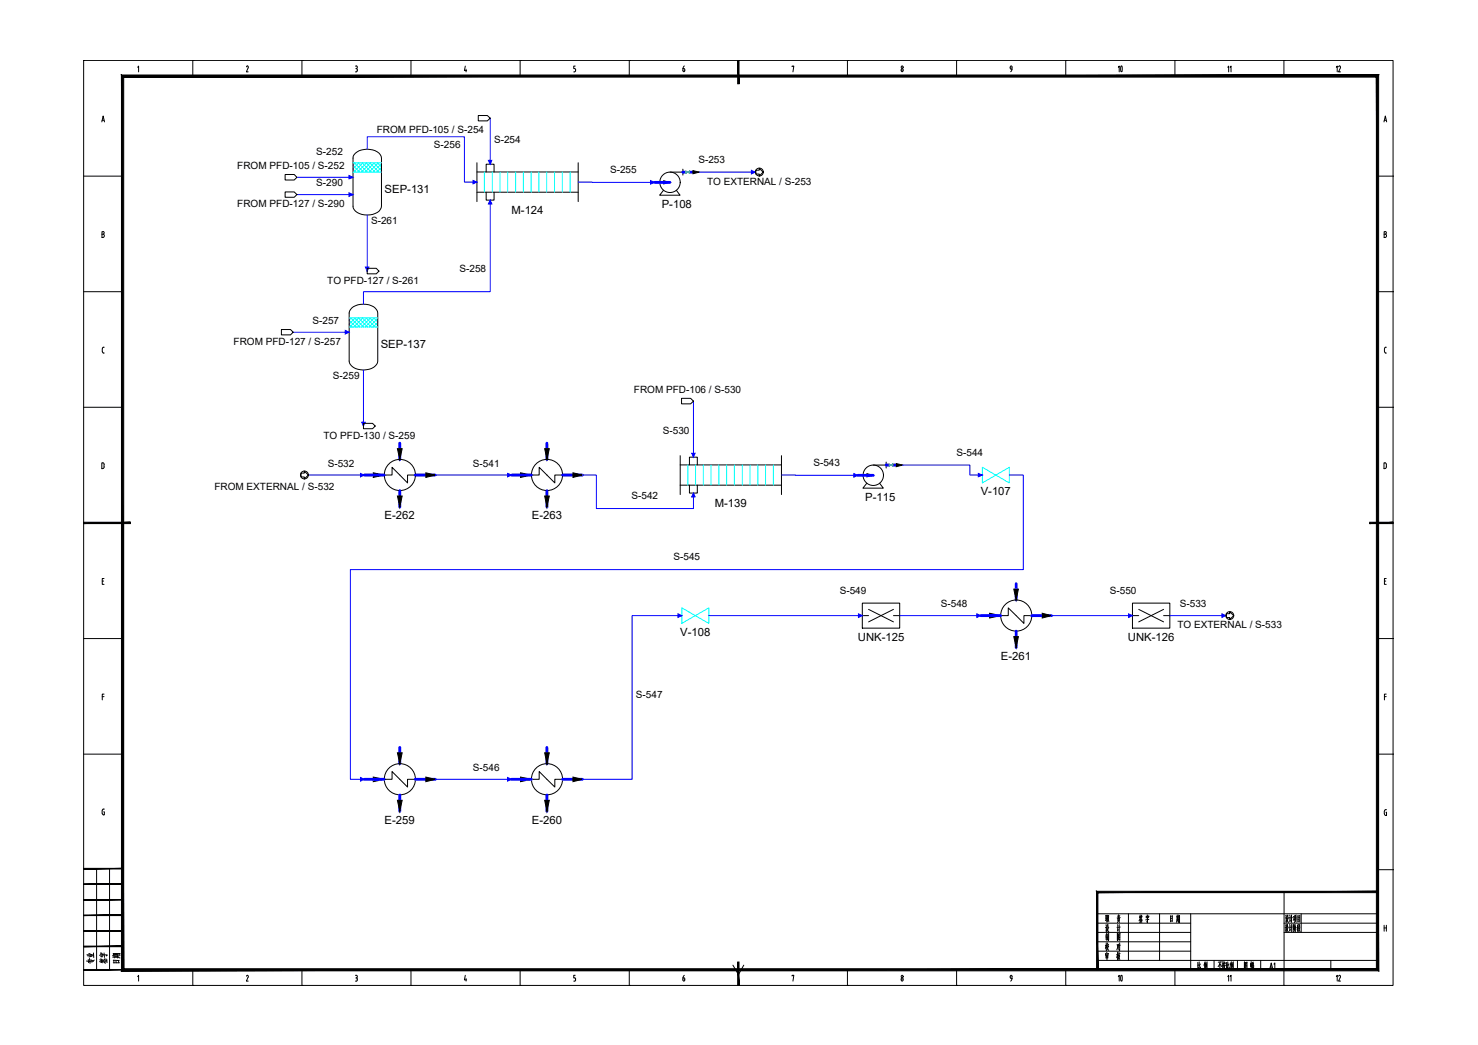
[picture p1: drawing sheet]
<svg xmlns="http://www.w3.org/2000/svg" width="420mm" height="297mm" viewBox="0 0 420 297" stroke-linecap="round" stroke-linejoin="round" font-family="sans-serif">
<g fill="none" stroke="#000" stroke-width=".28">
<path d="M23.8 17.2h372.2v262.9h-372.2zM39.1 19.1l.3-.3v1.6M54.8 17.2h.1M54.8 17.2v4.4M70.3 18.7l.3 .2v.4M70.3 18.7l-.2 .3M70.5 19.3l-.5 1.1h.6M85.8 17.2h.1M85.8 17.2v4.4M101 18.8h.3M101.2 19.5h.1M101.3 18.7l.2 .2v.4l-.2 .2 .3 .4"/>
<path d="M101.5 19.9l-.2 .5M116.8 17.2h.1M116.8 17.2v4.4M132.3 18.8l-.3 1.3h.7M132.5 19.7v.7M147.9 17.2h.1M147.9 17.2v4.4M163.4 19.5l.2 .4M163.5 18.8h-.4v.7h.3M163.6 19.9v.2M178.9 17.2h.1M178.9 17.2v4.4"/>
<path d="M194.1 19.5l.2 .8h.2l.1-.4M194.1 19.5h.3M194.4 19.5l.3 .4M194.5 18.7l-.3 .8M209.9 17.2h.1M225.2 19v-.2h.5l-.3 1.6M240.9 17.2h.1M240.9 17.2v4.4M256.2 19.9l.3-.4 .2 .4M256.2 19.9l.3 .5 .2-.4M256.7 19.9v.2M271.9 17.2h.1"/>
<path d="M271.9 17.2v4.4M287.4 19.7h.3M287.7 19.1l-.1 .8-.3 .5M287.7 19.1l-.1-.3a.46 .46 0 0 0-.4 .4 .46 .46 0 0 0 .3 .5M303 17.2h.1M303 17.2v4.4M334 17.2h.1M334 17.2v4.4M365 17.2h.1M365 17.2v4.4M28.9 34.7l.4-1.7 .4 1.7M29 34.2h.6"/>
<path d="M101 20.4h.3M163.1 20.4h.3M163.6 20l-.2 .4M393.4 34.7l.4-1.7 .4 1.7M393.5 34.2h.6M23.8 50.1h11M391.6 50.1h4.4M396 50.1h.1M29 66.6l.6 .2v.4l-.3 .3M29.3 65.9h-.3v1.6h.3M29.3 65.8l.3 .4-.3 .3M393.5 66.6h.3"/>
<path d="M393.8 65.9h-.3v1.6h.3M393.8 66.6l.4 .4-.4 .5M393.8 65.8l.3 .4-.3 .3M23.8 82.9h11M29.1 99.1v.8M29.1 99.9l.1 .4 .4 .1M29.6 98.7l-.4 .1-.1 .3M391.6 82.9h4.4M394.1 98.7l-.4 .1-.1 .3v1l.5 .3M396 82.9h.1M23.8 115.8h11M391.6 115.8h4.4"/>
<path d="M396 115.8h.1M29.2 131.6h-.3v1.6h.3M29.3 131.6l.3 .4M29.6 132.1v.6M29.6 132.7l-.3 .5M393.4 131.6h.5l.2 .5v.8l-.7 .3zM396 148.7h.1M29.1 165.2h.3M29.6 164.5h-.5v1.6h.5M393.6 165.2h.3M394.1 164.5h-.5v1.6h.5M23.8 181.5h11"/>
<path d="M29.1 198h.5M29.6 197.3h-.5v1.7M391.6 181.5h4.4M393.6 198h.5M394.1 197.3h-.5v1.7M396 181.5h.1M23.8 214.4h11M391.6 214.4h4.4M396 214.4h.1M29 230.4v.8M29.5 230.7h.2v.9l-.5-.1-.1-.4M29.7 230h-.5l-.1 .4"/>
<path d="M393.5 230.6v.7M393.6 231.3l.3 .5M394 230.9h.2v.9h-.3M394.2 230.2h-.5l-.1 .4M27.5 246.9v28.8M31.1 246.9v28.8M311.9 259.7h79.7M320.8 259.7v13.3M329.6 259.7v13.3M338.5 259.7v16M365 253.5v26.6M369.9 259.7v5.3"/>
<path d="M391.6 247.2h4.4M396 247.2h.1M39.1 277.6l.3-.4v1.7M54.8 275.7v4.4M70.3 277.2l.3 .2v.4M70.3 277.2l-.2 .3M70.5 277.8l-.5 1.1h.6M85.8 275.7v4.4M101 277.2h.3M101 278.9h.3M101.2 278h.1M101.3 277.2l.3 .4-.3 .3 .2 .2v.6l-.2 .2"/>
<path d="M116.8 275.7v4.4M132.3 277.2l-.3 1.3h.7M132.5 278.2v.7M147.9 275.7v4.4M163.1 278.9h.3M163.4 277.9l.2 .4M163.5 277.2h-.4v.8h.3M163.6 278.3v.2M163.6 278.5l-.2 .4M178.9 275.7v4.4M194.4 277.9a.48 .48 0 0 1 .2 .5 .48 .48 0 0 1-.3 .4l-.2-.8h.3M194.5 277.2l-.3 .8"/>
<path d="M208.4 274.3l1.5 2.7 1.5-2.7M225.2 277.4v-.2h.5l-.3 1.7M240.9 275.7v4.4M256.7 278.3v.2M256.7 278.3l-.1-.3a.42 .42 0 0 0-.4 .4 .42 .42 0 0 0 .4 .4l.1-.3M271.9 275.7v4.4M287.2 277.8l.3 .3M287.4 278.2h.3M287.7 277.6l-.1 .8-.3 .5M287.7 277.6l-.2-.4-.3 .6M303 275.7v4.4M311.9 273h79.7"/>
<path d="M311.9 262.4h26.6M311.9 265h26.6M311.9 267.7h26.6M311.9 270.4h26.6M324.1 261.6v.4M324.1 260.1l-.2 .8M324.1 260.5l.1 .3M324.3 261.6v.3M324.3 260.8l.5 .8M324.3 260.7l-.5 1M324.3 260.4l-.3 .1M324.4 261.3l-.3 .1"/>
<path d="M324.5 260.1l-.1 .6M324.5 260.5l.1 .4M324.5 261.5l-.1 .6M324.6 262.1l-.6 .1M324.7 260.4l-.3 .1M325.9 260.5l.7-.1-.1 .4M325.9 260.4l-.1 .5M325.9 260.9l.5-.2-.2 .4M326.1 260l.1 .4M326.2 261.1v1.1l-.2-.3M326.6 261.4l-.9 .1M332.8 260.3v1.7"/>
<path d="M333.1 261l-.3 .1M333.2 261.7l-.4 .2M333.3 260.4l-.5 .1M333.3 260.3l-.1 1.6M334 275.7v4.4M334.6 260.1v1.3M334.6 261.6l-.2 .6M334.8 261.6l.1 .3M334.8 260.8h-.2M334.8 261.1h-.2M334.9 260l-.1 1.4M335 260.5l-.5 .1"/>
<path d="M335 261.4l-.6 .1M335.1 261.3l-.1 .9M335.1 260.3v1.1M335.3 260.2v2l-.1-.2M335.3 260.8h-.2M335.3 261.3h-.2M335.3 260.3h-.2M340.5 273.5v1.7M340.8 275l-.4 .4M340.8 274.3l-.3 .1M340.9 273.4v1.8l.2 .2h.2v-.5M341.2 274l-.3 .6"/>
<path d="M342.5 273.8v1.7M342.6 273.4l-.3 1M342.6 274.4l.1 .3M342.7 273.8l-.2 .9M342.8 274.1l-.2 1.2M342.8 274.1l-.1 .1M342.9 273.7l-.3 .1M343 273.9v1M343.1 273.4v2.1l-.1-.3M345.1 273v2.7M346.8 273.9v1.5M346.9 273.5l-.6 1.3"/>
<path d="M346.9 274.1l.3 .6M347.2 273.4l-.9 .1M347.6 273.3v2.2l-.1-.3M347.7 274.3l-.3 .4M347.7 273.9l-.3 .1M347.8 273.7v.4M348 273.3l.1 .4M348 273.9l-.1 .9 .4 .6M348.2 274.5l-.4 1M348.3 273.8h-.5M348.3 273.7l-.1 .4M348.3 274.4l-.5 .1"/>
<path d="M348.7 273.5v1.7M348.9 274.3l-.2 .1M349 273.4v1.8l.2 .2h.2v-.5M349.4 274l-.4 .6M349.9 273.8v1.7M350 273.4l-.3 1M350.1 274.4l.1 .3M350.2 273.8l-.2 .9M350.3 274.1l-.3 1.2M350.3 274.1l-.2 .1M350.4 273.7l-.4 .1M350.4 273.9v1"/>
<path d="M350.6 273.4v2.1l-.2-.3M351.8 273v2.7M353.8 273.4v2.1M354 274.1l.4 .5M354 274.9l.2 .3M354.1 274.6l.1 .2M354.1 273.8l-.2 .5M354.3 273.9l-.3 .1M354.3 273.8l-.5 1M354.5 273.5v1.9l-.1-.2-.6 .1M354.5 273.5l-.7 .1M355.5 273.8v1"/>
<path d="M355.7 273.3v2.2M355.8 274h-.3M355.8 273.9v.9l-.1-.2M355.9 274.4v1.1M355.9 274.6l.5-.1-.1 .9h-.4M356 273.8v.6M356 273.9l.3-.1v.4M356.1 274.6v.8M356.3 274.9l-.3 .1M356.3 274.2l-.3 .1M356.3 273.5l-.4 .1M365 262.4h26.6"/>
<path d="M365 265h26.6M365.4 262.9l.2 .3M365.5 260.2l.1 .3M365.5 263.6h-.2M365.5 263.5v1M365.6 260.9h-.2M365.6 260.8v1M365.7 264.2l-.3 .5M365.7 264l.6 .8M365.7 261.5l-.2 .5M365.8 262.8l-.1 1M365.8 261.3l.4 .9h.1"/>
<path d="M365.9 260.5l-.2 .6M365.9 260.1v.5M366 262.8v.6l.3 .2M366 262.9h-.2M366.1 260.1v.7l.2 .1M366.1 260.2l-.2 .1M366.1 263.8h-.4M366.1 263.7l-.5 1.2M366.1 261.1h-.3M366.2 261l-.6 1.2M366.6 262.8l.1 .4M366.6 260.1l.2 .4"/>
<path d="M366.7 263.5l-.2 .1M366.7 263.4l-.1 1.2M366.7 260.8l-.2 .1M366.7 260.8v1.1M366.8 264.2l-.2 .5M366.8 261.5l-.1 .5M367.1 262.7v2.2M367.1 260.1v2.1M367.4 263.5l-.6 .1M367.4 260.8l-.6 .1M367.6 262.8v2M367.8 262.8v1.4l-.1-.2"/>
<path d="M367.8 260.5v1M367.8 262.9l-.2 .1M367.9 260.5l-.2 .1M368 263.6l-.2 1.3M368 261.3l-.4 .3M368.1 260.6v1M368.1 262.9l.4 .8M368.2 262.7l-.3 1M368.2 260.8l-.3 1.4M368.2 260.2v.5M368.2 261.7l.3 .4M368.2 263.5v1.4"/>
<path d="M368.5 260.6l-.4 .1M368.5 260.5v1.1M368.5 260.1l-.5 .2M368.8 262.9v1.8M369 260.2v1.9M369 263.6l-.2 .1M369 263.3l-.2 .1M369 264l-.3 .2M369.1 262.8l-.3 .3M369.2 264l.4 .7M369.3 262.8l-.1 .9M369.4 262.8l.2 .8"/>
<path d="M369.4 261.2l-.4 .2M369.4 260.8l-.4 .1M369.4 262.9l-.1 .1M369.5 263.7l-.5 1.1M369.5 263.8h-.3M369.5 260.3l-.5 .1M369.5 260.3v1.8M369.5 261.8l-.5 .1M378.3 273v2.7M393.5 263v1.7M393.5 263.8h.6M394.1 263v1.7"/>
<path d="M54.8 280.1h.1M85.8 280.1h.1M116.8 280.1h.1M147.9 280.1h.1M178.9 280.1h.1M209.9 280.1h.1M240.9 280.1h.1M271.9 280.1h.1M303 280.1h.1M334 280.1h.1M365 280.1h.1"/>
<circle cx="256.4" cy="19.1" r=".32"/>
<circle cx="256.4" cy="277.6" r=".32"/>
</g>
<g fill="#000" stroke="#000" stroke-width=".28">
<path d="M209.7 17.2l.4 6.6v-6.6zM209.7 17.2l.4 6.6h-.4z"/>
<path d="M34.5 21.3l.7 254.1v-253.5zM34.5 21.3l.7 254.1-.7 .6zM34.5 276l356.8-.6h-356.1zM34.5 276l356.8-.6 .6 .6zM391.3 21.9v253.5l.6 .6zM391.3 21.9l.6-.6v254.7zM35.2 21.9h356.1l.6-.6zM34.5 21.3h357.4l-356.7 .6z"/>
<path d="M23.8 148.4v.4l13.3-.4zM23.8 148.8l13.3-.4v.4z"/>
<path d="M389.4 148.8h6.6v-.4zM389.4 148.4h6.6l-6.6 .4z"/>
<path d="M23.8 255.8h11v-.1zM23.8 255.7h11l-11 .1z"/>
<path d="M23.8 251.4h11v-.2zM23.8 251.2h11l-11 .2z"/>
<path d="M23.8 247h11v-.2zM23.8 246.8h11l-11 .2z"/>
<path d="M312.1 253.7h79.5v-.3zM311.7 253.4h79.9l-79.5 .3zM311.7 253.4l.4 22.3v-22zM311.7 253.4l.4 22.3h-.4z"/>
<path d="M23.8 275.7h11v-.1zM23.8 275.6h11l-11 .1z"/>
<path d="M23.8 269.1h11v-.2zM23.8 268.9h11l-11 .2z"/>
<path d="M23.8 264.7h11v-.2zM23.8 264.5h11l-11 .2z"/>
<path d="M23.8 260.3h11v-.2zM23.8 260.1h11l-11 .2z"/>
<path d="M209.7 273.5v6.6h.4zM209.7 273.5h.4v6.6z"/>
</g>
<g fill="none" stroke="#00f" stroke-width=".8">
<path d="M186.1 51.8h4.3M194.1 48.9h.9M196 48.9h1M103.6 135h5.6M113.7 126v4.6M113.7 139.5v4.6M118.1 135h5.6M145.4 135h5.7M155.5 126v4.6M155.5 139.5v4.6M159.9 135h5.7M243.9 135.1h4.3"/>
<path d="M251.9 132.2h.9M253.8 132.2h1M278.8 175h5.6M288.9 165.9v4.6M288.9 179.4v4.7M293.3 175h5.6M113.7 212.5v4.6M155.5 212.5v4.6M103.6 221.5h5.6M113.7 226v4.6M118.1 221.5h5.6M145.4 221.5h5.7"/>
<path d="M155.5 226v4.6M159.9 221.5h5.7"/>
</g>
<g fill="#000" stroke="#000" stroke-width=".28">
<path d="M188.7 51.4l1.7 .4-1.7 .5zM197 48.5l1.8 .4-1.8 .5zM106.1 134.4l3.1 .6-3.1 .7zM113 127.5h1.3l-.6 3.1zM121.1 134.4l2.6 .6-2.6 .7zM148 134.4l3.1 .6-3.1 .7zM154.8 127.5h1.4l-.7 3.1zM162.9 134.4l2.7 .6-2.7 .7zM246.5 134.6l1.7 .5-1.7 .4zM254.8 131.8l1.8 .4-1.8 .5zM113 141h1.3l-.6 3.1zM154.8 141h1.4l-.7 3.1z"/>
<path d="M281.3 174.3l3.1 .7-3.1 .7zM288.2 167.5h1.3l-.6 3zM296.3 174.3l2.6 .7-2.6 .7zM288.2 181h1.3l-.6 3.1zM113 214h1.3l-.6 3.1zM154.8 214h1.4l-.7 3.1zM106.1 220.9l3.1 .6-3.1 .7zM113 227.5h1.3l-.6 3.1zM121.1 220.9l2.6 .6-2.6 .7zM148 220.9l3.1 .6-3.1 .7zM154.8 227.5h1.4l-.7 3.1zM162.9 220.9l2.7 .6-2.7 .7z"/>
</g>
<g fill="none" stroke="#000" stroke-width=".28">
<path d="M101 43.5a5.3 5.3 0 0 1 7.1 .5l.3 .9v13.7a3.5 3.5 0 0 1-4 2.5 3.5 3.5 0 0 1-4-2.5v-13.7v-.5zM135.6 54.6h28.8M135.6 46.3v11M135.6 48.9h28.8M138.2 48.9v-2.2h2.2v2.2M138.2 54.6v2.3h2.2v-2.3M164.4 46.3v11M188.6 54.1l-1.1 1.4h5.8l-1-1.4M190.4 48.9h3.7M194.1 48.1v1.7M100 87.6a5.4 5.4 0 0 1 7 .4l.4 1v13.6a3.6 3.6 0 0 1-4.1 2.6 3.6 3.6 0 0 1-4-2.6v-13.6zM109.2 135h2.2v-2.2l4.5 4.5v-2.3h2.2"/>
<path d="M151.1 135h2.2v-2.2l4.4 4.5v-2.3h2.2M193.4 137.9h28.8M193.4 129.5v11.1M193.4 132.2h28.8M196 132.2v-2.3h2.2v2.3M196 137.9v2.3h2.2v-2.3M222.2 129.5v11.1M246.4 137.4l-1.1 1.4h5.8l-1.1-1.4M248.2 132.2h3.7M251.9 131.3v1.7M284.4 175h2.2v-2.2l4.5 4.4v-2.2h2.2M109.2 221.5h2.2v-2.2l4.5 4.4v-2.2h2.2"/>
<path d="M151.1 221.5h2.2v-2.2l4.4 4.4v-2.2h2.2"/>
<circle cx="190.5" cy="51.8" r="2.9"/>
<circle cx="113.7" cy="135" r="4.4"/>
<circle cx="155.5" cy="135" r="4.4"/>
<circle cx="248.2" cy="135.1" r="2.9"/>
<circle cx="288.9" cy="175" r="4.4"/>
<circle cx="113.7" cy="221.5" r="4.4"/>
<circle cx="155.5" cy="221.5" r="4.4"/>
</g>
<g fill="none" stroke="#0ff" stroke-width=".28">
<path d="M100.4 48.1l.8 .8M100.4 47l1.9 1.9M100.4 46.3h8M100.4 48.9h8M100.7 46.3l2.7 2.6M101 46.3l-.6 .6M101.8 46.3l2.6 2.6M102.1 46.3l-1.7 1.7M102.9 46.3l2.6 2.6M103.2 46.3l-2.7 2.6M104 46.3l2.6 2.6M104.2 46.3l-2.6 2.6"/>
<path d="M105.1 46.3l2.6 2.6M105.3 46.3l-2.6 2.6M106.2 46.3l2.2 2.2M106.4 46.3l-2.6 2.6M107.3 46.3l1.1 1.1M107.5 46.3l-2.6 2.6M108.4 46.3h.1M108.4 46.5l-2.4 2.4M108.4 47.6l-1.3 1.3M108.4 48.7l-.2 .2M137.7 48.9v5.7M139.9 48.9v5.7"/>
<path d="M142.1 48.9v5.7M144.3 48.9v5.7M146.6 48.9v5.7M148.8 48.9v5.7M151 48.9v5.7M153.2 48.9v5.7M155.4 48.9v5.7M157.6 48.9v5.7M159.8 48.9v5.7M162.1 48.9v5.7M99.3 92.1l.8 .8M99.3 91l1.9 1.9"/>
<path d="M99.3 90.4h8.1M99.3 92.9h8.1M99.7 90.4l2.6 2.5M99.9 90.4l-.6 .6M100.8 90.4l2.6 2.5M101 90.4l-1.7 1.7M101.9 90.4l2.6 2.5M102.1 90.4l-2.6 2.5M103 90.4l2.6 2.5M103.2 90.4l-2.6 2.5M104 90.4l2.7 2.5M104.3 90.4l-2.6 2.5"/>
<path d="M105.1 90.4l2.3 2.2M105.4 90.4l-2.6 2.5M106.2 90.4l1.2 1.1M106.5 90.4l-2.7 2.5M107.4 90.5l-2.5 2.4M107.4 91.6l-1.4 1.3M107.4 92.7l-.3 .2M195.5 132.2v5.7M197.7 132.2v5.7M199.9 132.2v5.7M202.1 132.2v5.7M204.4 132.2v5.7"/>
<path d="M206.6 132.2v5.7M208.8 132.2v5.7M211 132.2v5.7M213.2 132.2v5.7M215.4 132.2v5.7M217.6 132.2v5.7M219.9 132.2v5.7"/>
</g>
<path d="M195 48.6v.6l1-.6v.6zM195.5 48.9h.1M252.8 131.9v.6l1-.6v.6zM253.3 132.2h.1" fill="none" stroke="#0f0" stroke-width=".28"/>
<!-- layer: EQUIPMENT -->
<path d="M279.3 132.8l7.6 4.5v-4.5l-7.6 4.5zM193.8 172.8l7.7 4.4v-4.4l-7.7 4.4z" fill="none" stroke="#0ff" stroke-width=".28"/>
<!-- layer: equipment_outline -->
<path d="M245.1 171.4h10.7v7.1h-10.7zM321.9 171.4h10.7v7.1h-10.7z" fill="none" stroke="#000" stroke-width=".28"/>
<!-- layer: internal_symbol -->
<path d="M246.9 173.2l7.1 3.6M254 173.2l-7.1 3.6M323.7 173.2l7.1 3.6M330.8 173.2l-7.1 3.6" fill="none" stroke="#000" stroke-width=".28"/>
<!-- layer: process_line -->
<path d="M245.1 175h1.8M254 175h1.8M321.9 175h1.8M330.8 175h1.8" fill="none" stroke="#000" stroke-width=".28"/>
<!-- layer: STREAM -->
<g fill="none" stroke="#00f" stroke-width=".28">
<path d="M139.3 33.6v13.1M84.4 50.4h16M84.4 55.3h16M104.4 42.4v-3.5h27.6v12.9h3.6M139.3 56.9v26h-36v3.6M164.4 51.8h21.7M198.8 48.9h15.9M104.4 61.1v16M83.3 94.4h16M103.3 105.2v15.9M197.1 114v15.9M87.7 135h15.9"/>
<path d="M123.7 135h21.7M165.6 135h3.9v9.6h27.6v-4.4M222.2 135l21.7 .1M256.6 132.2h19.1v2.8h3.6M286.9 135h4v26.9h-191.3v59.6h4M193.8 175h-14.1v46.5h-14.1M201.5 175h43.6M255.8 175h23M298.9 175h23M332.6 175h15.9M123.7 221.5h21.7"/>
</g>
<!-- layer: STREAM_ARROW -->
<g fill="#00f" stroke="#00f" stroke-width=".28">
<path d="M99.2 49.9l1.2 .5-1.2 .5z"/>
<path d="M213.6 48.4l1.1 .5-1.1 .5z"/>
<path d="M138.8 45.6h1l-.5 1.1z"/>
<path d="M184.9 51.3l1.2 .5-1.2 .6z"/>
<path d="M134.5 51.3l1.1 .5-1.1 .5z"/>
<path d="M98.2 93.9l1.1 .5-1.1 .5z"/>
<path d="M139.3 56.9l.5 1.1h-1z"/>
<path d="M102.8 120h1l-.5 1.1z"/>
<path d="M103.9 75.9h1l-.5 1.2z"/>
<path d="M99.2 54.8l1.2 .5-1.2 .5z"/>
<path d="M196.6 128.8h1l-.5 1.1z"/>
<path d="M102.5 134.6l1.1 .4-1.1 .5z"/>
<path d="M347.4 174.5l1.1 .5-1.1 .5z"/>
<path d="M144.3 134.6l1.1 .4-1.1 .5z"/>
<path d="M197.1 140.2l.5 1.1h-1z"/>
<path d="M242.7 134.6l1.2 .5-1.2 .5z"/>
<path d="M278.1 134.6l1.2 .4-1.2 .5z"/>
<path d="M102.5 221l1.1 .5-1.1 .5z"/>
<path d="M144.3 221l1.1 .5-1.1 .5z"/>
<path d="M192.7 174.5l1.1 .5-1.1 .5z"/>
<path d="M277.7 174.5l1.1 .5-1.1 .5z"/>
<path d="M244 174.5l1.1 .5-1.1 .5z"/>
<path d="M320.8 174.5l1.1 .5-1.1 .5z"/>
</g>
<!-- layer: CONNECTOR -->
<g fill="none" stroke="#000" stroke-width=".28">
<path d="M136 32.8h2.5l.8 .8-.8 .8h-2.5zM81.1 49.6h2.5l.8 .8-.8 .8h-2.5zM81.1 54.6h2.5l.8 .7-.8 .8h-2.5zM214.9 48.4h.9v-.6l1.1 1.1-1.1 1.1v-.5h-.9zM104.4 76.3h2.6l.7 .8-.7 .7h-2.6zM80 93.7h2.6l.7 .7-.7 .8h-2.6zM193.7 113.2h2.6l.8 .8-.8 .8h-2.6zM85.6 134.5h.9v-.6l1.2 1.1-1.2 1.1v-.5h-.9zM103.3 120.3h2.6l.8 .8-.8 .8h-2.6zM348.6 174.4h1v-.5l1.1 1.1-1.1 1.1v-.6h-1z"/>
<circle cx="215.9" cy="48.9" r="1.12"/>
<circle cx="86.5" cy="135" r="1.12"/>
<circle cx="349.6" cy="175" r="1.12"/>
</g>
<text font-size="6.6" x="315.7" y="280.8">10</text>
<text font-size="6.2" x="315.7" y="22.2">10</text>
<g font-size="5.3">
<text x="312.9" y="266">设 计</text>
<text x="313.3" y="268.5">制 图</text>
<text x="27.5" y="275.2" transform="rotate(-90 27.5 275.2)">专业</text>
<text x="31.4" y="275.2" transform="rotate(-90 31.4 275.2)">签字</text>
<text x="34.9" y="274.8" transform="rotate(-90 34.9 274.8)">日期</text>
<text x="312.9" y="271.3">校 对</text>
</g>
<g font-size="4.4">
<text x="378.5" y="21.5">12</text>
<text x="363.4" y="276.6" transform="rotate(-90 363.4 276.6)">A1</text>
<text x="382.1" y="280.1" transform="rotate(-90 382.1 280.1)">12</text>
</g>
<g font-size="4">
<text x="351" y="21.5" transform="rotate(-90 351 21.5)">11</text>
<text x="351" y="280.1" transform="rotate(-90 351 280.1)">11</text>
</g>
<g font-size="3.2">
<text x="109.3" y="55">SEP-131</text>
<text x="188.1" y="59">P-108</text>
<text x="145.4" y="60.9">M-124</text>
<text x="108.2" y="99">SEP-137</text>
<text x="245.9" y="142.3">P-115</text>
<text x="278.8" y="140.8">V-107</text>
<text x="109.3" y="147.6">E-262</text>
<text x="151.2" y="147.6">E-263</text>
<text x="203.2" y="144.1">M-139</text>
<text x="193.4" y="180.7">V-108</text>
<text x="243.9" y="182.1">UNK-125</text>
<text x="320.6" y="182.1">UNK-126</text>
<text x="284.6" y="187.6">E-261</text>
<text x="109.3" y="234.1">E-259</text>
<text x="151.2" y="234.1">E-260</text>
</g>
<g font-size="2.8">
<text x="107.1" y="37.8">FROM PFD-105 / S-254</text>
<text x="140.4" y="40.8">S-254</text>
<text x="89.9" y="44.2">S-252</text>
<text x="123.3" y="42.1">S-256</text>
<text x="198.5" y="46.3">S-253</text>
<text x="67.5" y="48.2">FROM PFD-105 / S-252</text>
<text x="89.9" y="52.9">S-290</text>
<text x="173.4" y="49.2">S-255</text>
<text x="201" y="52.5">TO EXTERNAL / S-253</text>
<text x="67.5" y="58.9">FROM PFD-127 / S-290</text>
<text x="105.5" y="63.8">S-261</text>
<text x="130.6" y="77.3">S-258</text>
<text x="93" y="80.6">TO PFD-127 / S-261</text>
<text x="88.8" y="92">S-257</text>
<text x="66.4" y="98">FROM PFD-127 / S-257</text>
<text x="94.6" y="107.8">S-259</text>
<text x="180.2" y="111.8">FROM PFD-106 / S-530</text>
<text x="92" y="124.7">TO PFD-130 / S-259</text>
<text x="188.4" y="123.3">S-530</text>
<text x="271.9" y="129.5">S-544</text>
<text x="93.2" y="132.6">S-532</text>
<text x="134.4" y="132.6">S-541</text>
<text x="231.2" y="132.4">S-543</text>
<text x="60.9" y="139.3">FROM EXTERNAL / S-532</text>
<text x="179.5" y="141.9">S-542</text>
<text x="191.5" y="159.3">S-545</text>
<text x="238.7" y="168.8">S-549</text>
<text x="267.4" y="172.5">S-548</text>
<text x="315.5" y="168.8">S-550</text>
<text x="335.4" y="172.5">S-533</text>
<text x="334.7" y="178.5">TO EXTERNAL / S-533</text>
<text x="180.8" y="198.3">S-547</text>
<text x="134.4" y="219.1">S-546</text>
</g>
</svg>
